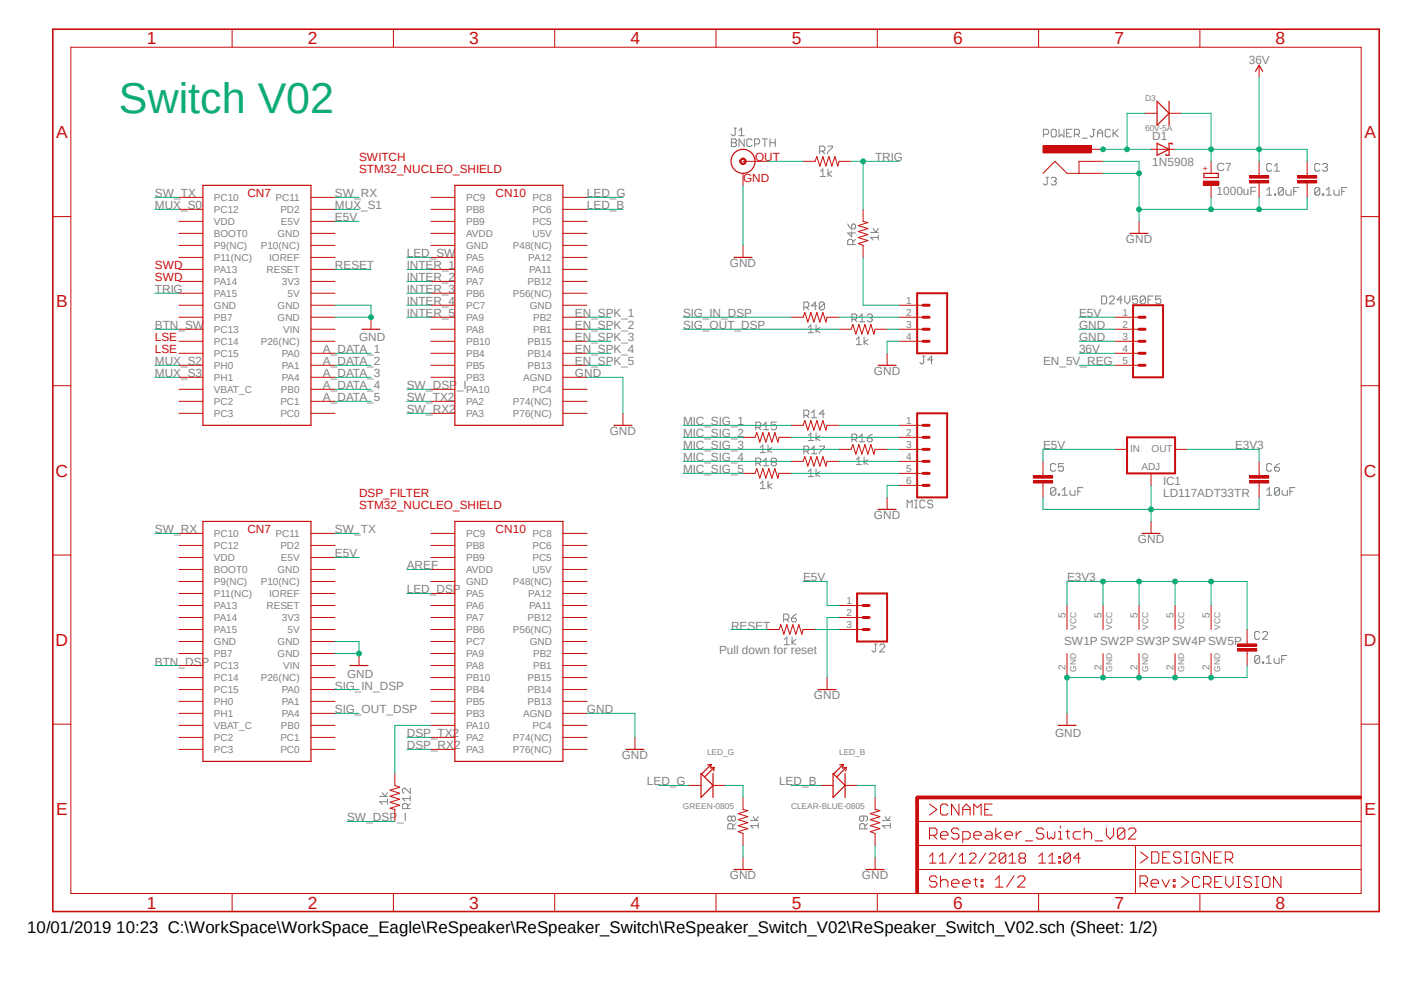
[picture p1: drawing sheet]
<svg xmlns="http://www.w3.org/2000/svg" width="297mm" height="210mm" viewBox="0 0 297 210" stroke-linecap="round" stroke-linejoin="round" font-family="sans-serif">
<path d="M10.8 5.9l281.3 187.3M292.1 5.9l-281.3 187.3" fill="none" stroke="#fff" stroke-width=".21"/>
<g fill="none" stroke="#808080" stroke-width=".21">
<path d="M154.7 29.4h.8l.3 .2v.3l-.3 .3 .3 .2v.3l-.3 .3h-.8zM154.7 30.2h.8M155.3 27.1h.5M155.5 27.1v1.3l-.2 .3h-.3l-.3-.3M156.3 28.7h1.1M156.3 27.6l.6-.5v1.6M157.4 29.4v1.6l-1.1-1.6v1.6M159.1 29.6l-.3-.2h-.6l-.2 .2v1.1l.2 .3h.6l.3-.3M159.6 30.4h.8l.3-.2v-.6l-.3-.2h-.8v1.6M161.2 29.4h1.1M161.8 29.4v1.6M162.9 30.2h1.1"/>
<path d="M162.9 29.4v1.6M164 29.4v1.6M173.4 32h.8l.3-.3v-.5l-.3-.3h-.8v1.6M173.5 36.2l.6-.5v1.6M173.5 37.3h1.1M173.9 32l.6 .5M175 30.9h1.1v.3l-1.1 1.1v.2M175.2 35.7v1.6M176 36.2l-.8 .6 .8 .5M220.7 28.4h.8l.3-.2v-.6l-.3-.3h-.8v1.7M221.3 37.5h.5M221.5 37.5v1.4l-.2 .2h-.3l-.3-.2"/>
<path d="M222.4 27.6l.2-.3h.6l.2 .3v1.1l-.2 .3h-.6l-.2-.3zM222.4 37.8l.2-.3h.6l.2 .3v.2l-.2 .3M222.9 38.3h.3M223.2 38.3l.2 .3v.3l-.2 .2h-.6l-.2-.2M224 27.3v1.7l.5-.6 .6 .6v-1.7M225.6 28.2h.6M226.7 27.3h-1.1v1.7h1.1M227.3 28.4h.8l.2-.2v-.6l-.2-.3h-.8v1.7M227.8 28.4l.5 .6M228.9 29.2h1.1M231.1 27.3h.5M231.4 27.3v1.4l-.3 .3h-.3l-.3-.3"/>
<path d="M232.2 28.2h1.1M232.2 29v-1.1l.5-.6 .6 .6v1.1M234.9 27.6l-.2-.3h-.6l-.3 .3v1.1l.3 .3h.6l.2-.3M235.5 27.3v1.7M235.8 28.2l.8 .8M236.6 27.3l-1.1 1.1M269 34.8l-.2-.2h-.6l-.2 .2v1.1l.2 .3h.6l.2-.3M269.6 36.2h1.1M269.6 35.1l.5-.5v1.6M271.5 39.9l-.3-.2h-.5l-.3 .2v1.1M271.5 39.9v1.1l-.3 .3h-.5l-.3-.3M271.5 39.9l-1.1 1.1"/>
<path d="M274.8 39.7h-1.1v1.6M279.2 34.8l-.3-.2h-.5l-.3 .2v1.1l.3 .3h.5l.3-.3M279.2 39.9l-.3-.2h-.5l-.3 .2v1.1M279.2 39.9v1.1l-.3 .3h-.5l-.3-.3M279.2 39.9l-1.1 1.1M279.7 34.8l.3-.2h.6l.2 .2v.3l-.2 .3M280.3 35.4h.3M280.6 35.4l.2 .2v.3l-.2 .3h-.6l-.3-.3M284.9 39.7h-1.1v1.6M179.3 47.4l.3 .5 .6 .5M180.2 49v1.1l-.9-.8h1.7M180.4 51.7v-.8l-.2-.3h-.6l-.3 .3v.8h1.7"/>
<path d="M180.4 47.4h.3l.3 .2v.6l-.3 .2h-.5v-.8zM181 50.6l-.6 .6M184.1 49.1h1.7M184.7 48.3l.6 .8 .5-.8M185.8 50.2h-1.7l.6 .6M185.8 49.7v1.1M268 41.3h1M268 40.2l.5-.5v1.6M269.6 41h.3v.3h-.3zM272 40.2v.8l.3 .3h.8v-1.1M273.7 40.5h.5M279.7 41h.3v.3h-.3z"/>
<path d="M280.6 41.3h1M280.6 40.2l.5-.5v1.6M282.2 40.2v.8l.3 .3h.8v-1.1M283.8 40.5h.6M170.1 65h.8l.2-.3v-.5l-.2-.3h-.8v1.6M170.6 65l.5 .5M171 69.3l.5-.6v1.7M171 70.4h1.1M172.6 68.7v1.7M172.8 64.7h-1.1l.8-.8v1.6M173.4 69.3l-.8 .5 .8 .6M174.4 64.2v1l-.3 .3h-.5l-.3-.3"/>
<path d="M174.4 64.2l-.3-.3h-.5l-.3 .3v1M174.4 64.2l-1.1 1M180.2 67.5h.8l.3-.3v-.5l-.3-.3h-.8v1.7M180.7 67.5l.6 .6M181.1 71.8l.6-.6v1.7M181.1 72.9h1.1M181.8 67l.6-.6v1.7M181.8 68.1h1.1M182.8 71.2v1.7M183.5 66.7l.2-.3h.6l.2 .3v.3l-.2 .2M183.6 71.8l-.8 .5 .8 .6M184 67.2h.3"/>
<path d="M184.3 67.2l.2 .3v.3l-.2 .3h-.6l-.2-.3M195.2 75.3h.5M195.4 75.3v1.4l-.2 .3h-.3l-.3-.3M197.3 76.1h-1l.8-.8v1.7M233 62.6h.8l.3 .3v1.1l-.3 .3h-.8zM234.7 62.9l.2-.3h.6l.3 .3v.3l-1.1 1.1h1.1M237.4 63.4h-1.1l.8-.8v1.7M238 62.6v1.1l.5 .6 .5-.6v-1.1M240.7 62.6h-1.1v.8l.8-.2 .3 .2v.6l-.3 .3h-.5l-.3-.3M242.3 62.9v1.1l-.3 .3h-.5l-.3-.3M242.3 62.9l-.3-.3h-.5l-.3 .3v1.1M242.3 62.9l-1.1 1.1"/>
<path d="M242.9 63.4h.5M243.9 62.6h-1v1.7M245.6 62.6h-1.1v.8l.8-.2 .3 .2v.6l-.3 .3h-.5l-.3-.3M159.9 90.4h.8l.3-.3v-.6l-.3-.2h-.8v1.6M159.9 98h.8l.3-.3v-.5l-.3-.3h-.8v1.6M160.4 90.4l.6 .5M160.4 98l.6 .5M160.8 94.7l.6-.6v1.6M160.8 95.7h1.1M161.5 97.5l.6-.6v1.6M161.5 89.8l.6-.5v1.6M161.5 90.9h1.1"/>
<path d="M161.5 98.5h1.1M162.5 94.1v1.6M163.3 94.7l-.8 .5 .8 .5M163.4 97.7l-.2-.2v-.3l.2-.3h.6l.3 .3v.3l-.3 .2M163.4 97.7l-.2 .3v.3l.2 .2h.6l.3-.2v-.3l-.3-.3M163.4 97.7h.6M164.3 89.3h-1.1v.8l.5-.3h.3l.3 .3v.5l-.3 .3h-.6l-.2-.3M170.1 87.8h.8l.2-.3v-.5l-.2-.3h-.8v1.6M170.1 95.4h.8l.2-.2v-.6l-.2-.2h-.8v1.6M170.6 87.8l.5 .5M170.6 95.4l.5 .6M171 92.1l.5-.5v1.6"/>
<path d="M171 99.7l.5-.5v1.6M171 93.2h1.1M171.7 87.3l.5-.6v1.6M171.7 94.9l.5-.5v1.6M171.7 88.3h1.1M171.7 96h1.1M172.6 91.6v1.6M172.6 99.2v1.6M173.3 94.4h1.1v.2l-1.1 1.1v.3M173.4 92.1l-.8 .6 .8 .5M173.4 99.7l-.8 .5 .8 .6M174.4 87.5h-1.1l.8-.8v1.6"/>
<path d="M180.2 92.9h.8l.3-.3v-.5l-.3-.3h-.8v1.6M180.7 92.9l.6 .5M181.1 97.2l.6-.6v1.7M181.1 98.3h1.1M181.8 92.4l.6-.6v1.6M181.8 93.4h1.1M182.8 96.6v1.7M183.5 92.6h.8l.2 .3v.3l-.2 .2h-.6l-.2-.2zM183.6 97.2l-.8 .5 .8 .6M184.5 91.8l-1 .8M223.4 98.3l-.3-.3h-.6l-.3 .3v1.1l.3 .3h.6l.3-.3M225 98h-1.1v.8l.6-.2h.2l.3 .2v.6l-.3 .3h-.5l-.3-.3"/>
<path d="M269 98.3l-.2-.3h-.6l-.2 .3v1.1l.2 .3h.6l.2-.3M269.6 98.8h.8l.3 .3v.3l-.3 .3h-.5l-.3-.3zM270.7 98l-.6 .3-.5 .5M160.8 102.3l.6-.6v1.6M160.8 103.3h1.1M162.5 101.7v1.6M163.3 102.3l-.8 .5 .8 .5M171 100.8h1.1M191.9 107.4v-1.6l.5 .5 .6-.5v1.6M193.5 107.4h.6M193.5 105.8h.6M193.8 105.8v1.6"/>
<path d="M195.7 106l-.3-.2h-.5l-.3 .2v1.1l.3 .3h.5l.3-.3M197.3 106l-.2-.2h-.6l-.2 .2v.3l.2 .3h.6l.2 .2v.3l-.2 .3h-.6l-.2-.3M223.4 103.4l-.3-.3h-.6l-.3 .3v1.1M223.4 103.4v1.1l-.3 .2h-.6l-.3-.2M223.4 103.4l-1.2 1.1M223.9 104.5h.3v.2h-.3zM224.7 104.7h1.1M224.7 103.7l.6-.6v1.6M226.4 103.7v.8l.2 .2h.8v-1M228 103.9h.5M229.1 103.1h-1.1v1.6M268 103.7l.5-.6v1.6"/>
<path d="M268 104.7h1M270.7 103.4l-.3-.3h-.5l-.3 .3v1.1M270.7 103.4v1.1l-.3 .2h-.5l-.3-.2M270.7 103.4l-1.1 1.1M271.2 103.7v.8l.3 .2h.8v-1M272.9 103.9h.5M273.9 103.1h-1v1.6M165.8 131h.8l.3-.3v-.5l-.3-.3h-.8v1.6M165.9 135.3l.6-.6v1.7M165.9 136.4h1.1M166.3 131l.6 .5M167.4 130.7h.8l.3 .3v.2l-.3 .3h-.5l-.3-.3z"/>
<path d="M167.6 134.7v1.7M168.4 135.3l-.8 .5 .8 .6M168.5 129.9l-.6 .3-.5 .5M185 136.2h.5M185.3 136.2v1.4l-.3 .3h-.3l-.3-.3M186.1 136.5l.3-.3h.5l.3 .3v.3l-1.1 1.1h1.1M266.5 133.9l-.3-.3h-.5l-.3 .3v1l.3 .3h.5l.3-.3M266.5 138.9l-.3-.3h-.5l-.3 .3v1.1M266.5 138.9v1.1l-.3 .3h-.5l-.3-.3M266.5 138.9l-1.1 1.1M267.1 140h.2v.3h-.2zM267.1 133.9l.2-.3h.6l.2 .3v.2l-1 1.1h1"/>
<path d="M267.9 139.2l.5-.6v1.7M269.5 139.2v.8l.3 .3h.8v-1.1M271.1 139.5h.6M272.2 138.6h-1.1v1.7M267.9 140.3h1M80.3 168.4h1.7M80.9 167.6l.5 .8 .6-.8M82 169.5h-1.7l.6 .6M82 169v1.1M86.2 171v-.8l-.3-.2h-.5l-.3 .2v.8h1.7M86.8 166.7v1.1l-1.1-1.1h-.3l-.3 .3v.5l.3 .3M86.8 170l-.6 .5"/>
<path d="M86.8 168.9h-1.7l.6 .5M86.8 168.3v1.1M154.8 172.8v.6M154.8 172.8l-.3-.2h-.3l-.2 .2v.6l.2 .3h.3l.3-.3M154.8 172.8l.2-.2h.3l.3 .2v.6l-.3 .3h-.3l-.2-.3M155 175.3v-.8l-.2-.3h-.6l-.2 .3v.8h1.6M155.6 174.2l-.6 .6M158.8 173.5h1.6M159.3 172.7l.6 .8 .5-.8M160.4 174.6h-1.6l.5 .6M160.4 174.1v1.1M182.7 172.6v.8l-.3 .3h-.2l-.3-.3v-.6l.3-.2h1l.3 .2v.6l-.3 .3"/>
<path d="M183 175.3v-.8l-.3-.3h-.5l-.3 .3v.8h1.6M183.5 174.2l-.5 .6M186.7 173.5h1.6M187.2 172.7l.6 .8 .5-.8M188.3 174.6h-1.6l.5 .6M188.3 174.1v1.1"/>
</g>
<path d="M42.9 110.3h22.9v50.7h-22.9zM96.2 110.3h22.9v50.7h-22.9z" fill="none" stroke="#c90d0c" stroke-width=".25"/>
<g fill="none" stroke="#c90d0c" stroke-width=".21">
<path d="M37.8 112.8h5.1M37.8 115.4h5.1M37.8 117.9h5.1M65.8 112.8h5.1M65.8 115.4h5.1M65.8 117.9h5.1M91.1 112.8h5.1M91.1 115.4h5.1M91.1 117.9h5.1M119.1 112.8h5.1M119.1 115.4h5.1M119.1 117.9h5.1"/>
<path d="M37.8 120.4h5.1M37.8 123h5.1M37.8 125.5h5.1M37.8 128.1h5.1M37.8 130.6h5.1M37.8 133.1h5.1M37.8 135.7h5.1M37.8 138.2h5.1M65.8 120.4h5.1M65.8 123h5.1M65.8 125.5h5.1M65.8 128.1h5.1"/>
<path d="M65.8 130.6h5.1M65.8 133.1h5.1M65.8 135.7h5.1M65.8 138.2h5.1M91.1 120.4h5.1M91.1 123h5.1M91.1 125.5h5.1M91.1 128.1h5.1M91.1 130.6h5.1M91.1 133.1h5.1M91.1 135.7h5.1M91.1 138.2h5.1"/>
<path d="M119.1 120.4h5.1M119.1 123h5.1M119.1 125.5h5.1M119.1 128.1h5.1M119.1 130.6h5.1M119.1 133.1h5.1M119.1 135.7h5.1M119.1 138.2h5.1M37.8 140.8h5.1M37.8 143.3h5.1M37.8 145.8h5.1M37.8 148.3h5.1"/>
<path d="M37.8 150.9h5.1M37.8 153.4h5.1M37.8 156h5.1M37.8 158.5h5.1M65.8 140.8h5.1M65.8 143.3h5.1M65.8 145.8h5.1M65.8 148.3h5.1M65.8 150.9h5.1M65.8 153.4h5.1M65.8 156h5.1M65.8 158.5h5.1"/>
<path d="M91.1 140.8h5.1M91.1 143.3h5.1M91.1 145.8h5.1M91.1 148.3h5.1M91.1 150.9h5.1M91.1 153.4h5.1M91.1 156h5.1M91.1 158.5h5.1M119.1 140.8h5.1M119.1 143.3h5.1M119.1 145.8h5.1M119.1 148.3h5.1"/>
<path d="M119.1 150.9h5.1M119.1 153.4h5.1M119.1 156h5.1M119.1 158.5h5.1"/>
</g>
<path d="M193.7 168.7h.6v20.3h-.6z" fill-rule="evenodd" fill="#c90d0c"/>
<path d="M193.7 168.7h.6v20.3h-.6z" fill="none" stroke="#c90d0c" stroke-width=".21"/>
<path d="M194 168.4h94v.6h-94z" fill-rule="evenodd" fill="#c90d0c"/>
<g fill="none" stroke="#c90d0c" stroke-width=".21">
<path d="M15 10h273v179h-273zM49.1 6.2v3.8M83.2 6.2v3.8M117.3 6.2v3.8M151.5 6.2v3.8M185.6 6.2v3.8M219.7 6.2v3.8M253.8 6.2v3.8M220.6 36.7l2.6-2.6 2.5 2.6h5.1M230.8 34.1h-2.5v2.6M11.2 45.8h3.8M288 45.8h3.8"/>
<path d="M11.2 81.6h3.8M288 81.6h3.8M11.2 117.4h3.8M288 117.4h3.8M75.9 138.2v2.6M11.2 153.2h3.8M288 153.2h3.8M194 168.4h94v.6h-94zM194 178.8h94M194 173.7h94M196.6 176.7h1.2l.4-.4v-.8l-.4-.4h-1.2v2.4M196.6 170.1l1.6 1.1-1.6 1.2"/>
<path d="M197.4 176.7l.8 .8M199 176.7h1.5v-.4l-.3-.4h-.9l-.3 .4v.8l.3 .4h.9M200.5 170.4l-.3-.3h-.9l-.3 .3v1.6l.3 .4h.9l.3-.4M202.9 170.1v2.3l-1.6-2.3v2.3M202.9 175.5l-.4-.4h-.8l-.4 .4v.4l.4 .4h.8l.4 .4v.4l-.4 .4h-.8l-.4-.4M203.7 172.4v-1.6l.7-.7 .8 .7v1.6M203.7 177.5h1.1l.4-.4v-.8l-.4-.4h-1.1v2.3M203.7 171.2h1.5M206 172.4v-2.3l.8 .7 .8-.7v2.3M206 176.7h1.6v-.4l-.4-.4h-.8l-.4 .4v.8l.4 .4h.8M208.3 171.2h.8M208.7 175.9h.8l.4 .4v1.2h-1.2l-.4-.4 .4-.4h1.2"/>
<path d="M209.9 170.1h-1.6v2.3h1.6M210.7 175.1v2.4M211.8 175.9l-1.1 .8 1.1 .8M212.6 176.7h1.6v-.4l-.4-.4h-.8l-.4 .4v.8l.4 .4h.8M215 175.9v1.6M216.1 175.9h-.4l-.7 .8M216.9 177.8h1.5M220.8 175.5l-.4-.4h-.8l-.4 .4v.4l.4 .4h.8l.4 .4v.4l-.4 .4h-.8l-.4-.4M221.6 175.9v1.2l.4 .4 .4-.4 .4 .4 .3-.4v-1.2M223.9 177.5h.8M223.9 175.9h.4v1.6M224.3 174.7v.4"/>
<path d="M225.5 175.9h.8M225.8 175.5v1.6l.5 .4M228.6 175.9h-1.2l-.4 .4v.8l.4 .4h1.2M229.4 176.3l.3-.4h.8l.4 .4v1.2M229.4 175.1v2.4M231.7 177.8h1.6M234.1 175.1v1.6l.7 .8 .8-.8v-1.6M238 175.5l-.4-.4h-.8l-.4 .4v1.6M238 175.5v1.6l-.4 .4h-.8l-.4-.4M238 175.5l-1.6 1.6M238.7 175.5l.4-.4h.8l.4 .4v.4l-1.6 1.6h1.6M240.2 178.8v10.3"/>
<path d="M49.1 189v3.8M83.2 189v3.8M117.3 189v3.8M151.5 189v3.8M185.6 189v3.8M194 183.9h94M196.6 182.5h1.4M196.6 181.1l.7-.7v2.1M198.2 185.7l-.4-.4h-.8l-.4 .4v.4l.4 .3h.8l.4 .4v.4l-.4 .4h-.8l-.4-.4M198.7 182.5h1.5M198.7 181.1l.7-.7v2.1M199 185.3v2.3"/>
<path d="M199 186.4l.3-.3h.9l.3 .3v1.2M201.3 186.8h1.6v-.4l-.4-.3h-.8l-.4 .3v.8l.4 .4h.8M202.2 180.4l-1.4 2.1M202.9 182.5h1.4M202.9 181.1l.7-.7v2.1M203.7 186.8h1.5v-.4l-.4-.3h-.8l-.3 .3v.8l.3 .4h.8M205.1 180.8l.3-.4h.7l.4 .4v.3l-1.4 1.4h1.4M206 186.1h.8M206.4 185.7v1.5l.4 .4M207.6 186.1h.3v.3h-.3zM207.6 187.2h.3v.4h-.3zM208.5 180.4l-1.4 2.1"/>
<path d="M209.3 180.8l.3-.4h.7l.4 .4v.3l-1.4 1.4h1.4M210.6 187.6h1.6M210.6 186.1l.8-.8v2.3M212.8 180.8v1.4l-.4 .3h-.7l-.3-.3M212.8 180.8l-.4-.4h-.7l-.3 .4v1.4M212.8 180.8l-1.4 1.4M213.4 182.5h1.5M213.4 181.1l.8-.7v2.1M214.5 185.3l-1.6 2.3M215.3 185.7l.4-.4h.8l.3 .4v.4l-1.5 1.5h1.5M215.9 181.5l-.3 .3v.4l.3 .3h.7l.4-.3v-.4l-.4-.3M215.9 181.5l-.3-.4v-.3l.3-.4h.7l.4 .4v.3l-.4 .4"/>
<path d="M215.9 181.5h.7M219.7 189v3.8M219.8 182.5h1.4M219.8 181.1l.7-.7v2.1M221.9 182.5h1.4M221.9 181.1l.7-.7v2.1M224 182.2h.3v.3h-.3zM224 181.1h.3v.4h-.3zM226.4 180.8v1.4l-.3 .3h-.7l-.4-.3M226.4 180.8l-.3-.4h-.7l-.4 .4v1.4M226.4 180.8l-1.4 1.4M228.6 181.5h-1.5l1.1-1.1v2.1"/>
<path d="M241.2 186.8h1.2l.3-.4v-.7l-.3-.4h-1.2v2.3M241.3 180.2l1.5 1.2-1.5 1.1M241.9 186.8l.8 .8M243.5 186.8h1.6v-.4l-.4-.3h-.8l-.4 .3v.8l.4 .4h.8M243.6 180.2h1.2l.4 .4v1.5l-.4 .4h-1.2zM245.8 186.1l.8 1.5 .8-1.5M246 181.4h.7M247.5 180.2h-1.5v2.3h1.5M248.2 186.1h.4v.3h-.4zM248.2 187.2h.4v.4h-.4zM249.9 180.6l-.4-.4h-.8l-.4 .4v.4l.4 .4h.8l.4 .3v.4l-.4 .4h-.8l-.4-.4M249.9 185.4l1.6 1.1-1.6 1.2"/>
<path d="M250.6 182.5h.8M250.6 180.2h.8M251 180.2v2.3M253.7 180.6l-.3-.4h-.8l-.4 .4v1.5l.4 .4h.8l.3-.4v-.7h-.7M253.8 185.8l-.4-.4h-.8l-.3 .4v1.5l.3 .4h.8l.4-.4M253.8 189v3.8M254.6 186.9h1.2l.4-.4v-.7l-.4-.4h-1.2v2.3M255.4 186.9l.8 .8M256.1 180.2v2.3l-1.6-2.3v2.3M256.9 181.4h.7M257 186.5h.7M258.4 180.2h-1.5v2.3h1.5"/>
<path d="M258.5 185.4h-1.5v2.3h1.5M259.2 181.7h1.1l.5-.3v-.8l-.5-.4h-1.1v2.3M259.3 185.4v1.5l.8 .8 .8-.8v-1.5M260 181.7l.8 .8M261.6 185.4h.8M261.6 187.7h.8M262 185.4v2.3M264.8 185.8l-.5-.4h-.7l-.4 .4v.3l.4 .4h.7l.5 .4v.4l-.5 .4h-.7l-.4-.4M265.5 185.4h.8M265.5 187.7h.8M265.9 185.4v2.3M267.5 185.4h.8l.3 .4v1.5l-.3 .4h-.8l-.4-.4v-1.5z"/>
<path d="M271 185.4v2.3l-1.6-2.3v2.3"/>
</g>
<path d="M195.3 168.7h-1.3v1.2" fill="none" stroke="#c90d0c" stroke-width=".64"/>
<path d="M11.2 6.2h280.6v186.6h-280.6z" fill="none" stroke="#c90d0c" stroke-width=".34"/>
<path d="M74 140.8h3.9" fill="none" stroke="#c90d0c" stroke-width=".25"/>
<path d="M220.6 30.8h10.2v1.5h-10.2z" fill-rule="evenodd" fill="#c90d0c"/>
<path d="M220.6 30.8h10.2v1.5h-10.2zM230.8 34.1h2.5M230.8 36.7h2.5M230.8 31.6h2.5M243.5 31.6h5.1M276.5 36.7v.5M276.5 38.7v.5M241 46.8v2.6" fill="none" stroke="#c90d0c" stroke-width=".21"/>
<path d="M244.8 30.3l2.5 1.3-2.5 1.3zM247.9 30.6v-.3h-.6v2.6h-.6v-.3M239.1 49.4h3.8" fill="none" stroke="#c90d0c" stroke-width=".25"/>
<path d="M274.5 38.2h4.1v.5h-4.1z" fill-rule="evenodd" fill="#c90d0c"/>
<path d="M274.5 38.2h4.1v.5h-4.1z" fill="none" stroke="#c90d0c" stroke-width=".21"/>
<path d="M274.5 37.2h4.1v.5h-4.1z" fill-rule="evenodd" fill="#c90d0c"/>
<path d="M266.4 36.7v.5M266.4 38.7v.5M274.5 37.2h4.1v.5h-4.1zM276.5 34.1v2.6M276.5 39.2v2.5" fill="none" stroke="#c90d0c" stroke-width=".21"/>
<path d="M264.3 38.2h4.1v.5h-4.1z" fill-rule="evenodd" fill="#c90d0c"/>
<path d="M264.3 38.2h4.1v.5h-4.1z" fill="none" stroke="#c90d0c" stroke-width=".21"/>
<path d="M264.3 37.2h4.1v.5h-4.1z" fill-rule="evenodd" fill="#c90d0c"/>
<g fill="none" stroke="#c90d0c" stroke-width=".21">
<path d="M264.3 37.2h4.1v.5h-4.1zM266.4 34.1v2.6M266.4 39.2v2.5M225.7 128.1v5M225.7 138.2v5.1M233.3 128.1v5M233.3 138.2v5.1M241 128.1v5M241 138.2v5.1M248.6 128.1v5M248.6 138.2v5.1M256.2 128.1v5"/>
<path d="M256.2 138.2v5.1M263.8 135.7v.5M263.8 137.7v.5M225.7 150.9v2.5"/>
</g>
<path d="M223.8 153.4h3.8" fill="none" stroke="#c90d0c" stroke-width=".25"/>
<path d="M261.8 137.2h4.1v.5h-4.1z" fill-rule="evenodd" fill="#c90d0c"/>
<path d="M261.8 137.2h4.1v.5h-4.1z" fill="none" stroke="#c90d0c" stroke-width=".21"/>
<path d="M261.8 136.2h4.1v.5h-4.1z" fill-rule="evenodd" fill="#c90d0c"/>
<g fill="none" stroke="#c90d0c" stroke-width=".21">
<path d="M266.4 13.8v2.5M37.8 41.7h5.1M37.8 44.3h5.1M37.8 46.8h5.1M37.8 49.4h5.1M37.8 51.9h5.1M37.8 54.4h5.1M37.8 57h5.1M37.8 59.5h5.1M65.8 41.7h5.1M65.8 44.3h5.1M65.8 46.8h5.1"/>
<path d="M65.8 49.4h5.1M65.8 51.9h5.1M65.8 54.4h5.1M65.8 57h5.1M65.8 59.5h5.1M91.1 41.7h5.1M91.1 44.3h5.1M91.1 46.8h5.1M91.1 49.4h5.1M91.1 51.9h5.1M91.1 54.4h5.1M91.1 57h5.1"/>
<path d="M91.1 59.5h5.1M119.1 41.7h5.1M119.1 44.3h5.1M119.1 46.8h5.1M119.1 49.4h5.1M119.1 51.9h5.1M119.1 54.4h5.1M119.1 57h5.1M119.1 59.5h5.1M37.8 62h5.1M37.8 64.6h5.1M37.8 67.1h5.1"/>
<path d="M37.8 69.6h5.1M37.8 72.2h5.1M37.8 74.7h5.1M37.8 77.3h5.1M37.8 79.8h5.1M65.8 62h5.1M65.8 64.6h5.1M65.8 67.1h5.1M65.8 69.6h5.1M65.8 72.2h5.1M65.8 74.7h5.1M65.8 77.3h5.1"/>
<path d="M65.8 79.8h5.1M78.5 67.1v2.5M91.1 62h5.1M91.1 64.6h5.1M91.1 67.1h5.1M91.1 69.6h5.1M91.1 72.2h5.1M91.1 74.7h5.1M91.1 77.3h5.1M91.1 79.8h5.1M119.1 62h5.1M119.1 64.6h5.1"/>
<path d="M119.1 67.1h5.1M119.1 69.6h5.1M119.1 72.2h5.1M119.1 74.7h5.1M119.1 77.3h5.1M119.1 79.8h5.1M235.9 67.1h5.1M235.9 69.6h5.1M235.9 72.2h5.1M235.9 74.7h5.1M235.9 77.3h5.1M37.8 82.3h5.1"/>
<path d="M37.8 84.9h5.1M37.8 87.4h5.1M65.8 82.3h5.1M65.8 84.9h5.1M65.8 87.4h5.1M91.1 82.3h5.1M91.1 84.9h5.1M91.1 87.4h5.1M119.1 82.3h5.1M119.1 84.9h5.1M119.1 87.4h5.1M235.9 95h2.5"/>
<path d="M248.6 95h2.5M220.6 100.1v.5M220.6 102.2v.5M243.5 100.1v2.6M243.5 110.3v2.5M261.8 136.2h4.1v.5h-4.1zM263.8 133.1v2.6M263.8 138.2v2.6M83.5 163.6v2.5l1 .4-2 .6 2 .7-2 .6 2 .6-2 .7 2 .6-2 .6 1 .3v2.5"/>
</g>
<path d="M265.6 15.1l.8-1.3 .7 1.3M42.9 39.2h22.9v50.8h-22.9zM96.2 39.2h22.9v50.8h-22.9zM76.6 69.6h3.7M241.6 112.8h3.8" fill="none" stroke="#c90d0c" stroke-width=".25"/>
<path d="M239.7 64.6h6.3v15.2h-6.3zM238.4 92.5h10.2v7.6h-10.2z" fill="none" stroke="#c90d0c" stroke-width=".42"/>
<path d="M241 72.2h1.2M241 69.6h1.2M241 67.1h1.2M241 77.3h1.2M241 74.7h1.2" fill="none" stroke="#c90d0c" stroke-width=".64"/>
<path d="M218.6 101.6h4.1v.6h-4.1z" fill-rule="evenodd" fill="#c90d0c"/>
<path d="M218.6 101.6h4.1v.6h-4.1z" fill="none" stroke="#c90d0c" stroke-width=".21"/>
<path d="M218.6 100.6h4.1v.5h-4.1z" fill-rule="evenodd" fill="#c90d0c"/>
<path d="M220.6 97.6v2.5M218.6 100.6h4.1v.5h-4.1zM220.6 102.7v2.5M266.4 100.1v.5M266.4 102.2v.5" fill="none" stroke="#c90d0c" stroke-width=".21"/>
<path d="M264.3 101.6h4.1v.6h-4.1z" fill-rule="evenodd" fill="#c90d0c"/>
<path d="M264.3 101.6h4.1v.6h-4.1z" fill="none" stroke="#c90d0c" stroke-width=".21"/>
<path d="M264.3 100.6h4.1v.5h-4.1z" fill-rule="evenodd" fill="#c90d0c"/>
<path d="M266.4 97.6v2.5M264.3 100.6h4.1v.5h-4.1zM266.4 102.7v2.5" fill="none" stroke="#c90d0c" stroke-width=".21"/>
<path d="M254.7 36.7h3v.8h-3z" fill="none" stroke="#c90d0c" stroke-width=".25"/>
<path d="M254.6 38.3h3.3v.9h-3.3z" fill-rule="evenodd" fill="#c90d0c"/>
<path d="M242.2 24h2.6M247.3 24h2.6M254.6 38.3h3.3v.9h-3.3zM256.2 34.1v2.6M256.2 39.2v2.5" fill="none" stroke="#c90d0c" stroke-width=".21"/>
<g fill="none" stroke="#c90d0c" stroke-width=".25">
<path d="M244.8 21.4l2.5 2.6-2.5 2.5zM247.3 21.4v5.1"/>
<circle cx="157.2" cy="34.1" r="2.54"/>
</g>
<path d="M156.6 33.8a.7 .7 0 0 1 1.1 0 .7 .7 0 0 1-.4 1.1 .7 .7 0 0 1-.8-.8h.2a.45 .45 0 0 1 .5-.4 .45 .45 0 0 1 .4 .5 .45 .45 0 0 1-.6 .3l-.3-.4h-.2z" fill-rule="evenodd" fill="#c90d0c"/>
<g fill="none" stroke="#c90d0c" stroke-width=".21">
<path d="M156.6 33.8a.7 .7 0 0 1 1.1 0 .7 .7 0 0 1-.4 1.1 .7 .7 0 0 1-.8-.8h.2a.45 .45 0 0 1 .5-.4 .45 .45 0 0 1 .4 .5 .45 .45 0 0 1-.6 .3l-.3-.4h-.2zM157.2 34.1h5.1M157.2 36.7v2.5M169.9 34.1h2.5l.4-1 .6 2 .7-2 .6 2 .6-2 .7 2 .6-2 .6 2 .3-1h2.5M157.2 51.9v2.5M182.6 44.3v2.5l1 .3-2 .6 2 .6-2 .7 2 .6-2 .6 2 .7-2 .6 1 .4v2.5M167.3 67.1h2.6l.4-1 .6 2 .6-2 .7 2 .6-2 .6 2 .7-2 .6 2 .3-1h2.5M177.5 69.6h2.5l.4-1 .7 2.1 .6-2.1 .6 2.1 .7-2.1 .6 2.1 .6-2.1 .7 2.1 .2-1.1h2.6M187.7 74.7v2.6M190.2 64.6h5.1M190.2 67.1h5.1M190.2 69.6h5.1"/>
<path d="M190.2 72.2h5.1M131.8 87.4v2.6M157.2 92.5h2.5l.4-1 .6 2 .7-2 .6 2 .6-2 .7 2 .6-2 .6 2 .3-1h2.5M167.3 90h2.6l.4-1.1 .6 2.1 .6-2.1 .7 2.1 .6-2.1 .6 2.1 .7-2.1 .6 2.1 .3-1h2.5M167.3 97.6h2.6l.4-1 .6 2 .6-2 .7 2 .6-2 .6 2 .7-2 .6 2 .3-1h2.5M177.5 95h2.5l.4-1 .7 2.1 .6-2.1 .6 2.1 .7-2.1 .6 2.1 .6-2.1 .7 2.1 .2-1.1h2.6M190.2 90h5.1M190.2 92.5h5.1M190.2 95h5.1M190.2 97.6h5.1M157.2 100.1h2.5l.4-1 .6 2 .7-2 .6 2 .6-2 .7 2 .6-2 .6 2 .3-1h2.5M187.7 105.2v2.5"/>
<path d="M190.2 100.1h5.1M190.2 102.7h5.1M162.3 133.1h2.5l.4-1 .6 2.1 .7-2.1 .6 2.1 .6-2.1 .7 2.1 .6-2.1 .6 2.1 .3-1.1h2.5M177.5 128.1h5.1M177.5 130.6h5.1M177.5 133.1h5.1M134.3 156v2.5M175 143.3v2.5M145.8 166.1h2.5M150.8 166.1h2.6M157.2 168.7v2.5l1 .2-2 .7 2 .6-2 .7 2 .6-2 .6 2 .7-2 .6 1 .4v2.5M173.7 166.1h2.5"/>
<path d="M178.8 166.1h2.5M185.1 168.7v2.5l1 .2-2 .7 2 .6-2 .7 2 .6-2 .6 2 .7-2 .6 1 .4v2.5M157.2 181.4v2.5M185.1 181.4v2.5"/>
</g>
<path d="M194 62h6.4v12.7h-6.4zM194 87.4h6.4v17.8h-6.4zM181.3 125.5h6.4v10.2h-6.4z" fill="none" stroke="#c90d0c" stroke-width=".42"/>
<g fill="none" stroke="#c90d0c" stroke-width=".64">
<path d="M195.3 69.6h1.3M195.3 67.1h1.3M195.3 64.6h1.3M195.3 72.2h1.3M195.3 95h1.3M195.3 92.5h1.3M195.3 90h1.3M195.3 97.6h1.3M195.3 100.1h1.3M195.3 102.7h1.3M182.6 133.1h1.3M182.6 130.6h1.3"/>
<path d="M182.6 128.1h1.3"/>
</g>
<g fill="none" stroke="#c90d0c" stroke-width=".25">
<path d="M155.3 54.4h3.8M185.8 77.3h3.8M129.9 90h3.8M185.8 107.7h3.8M132.4 158.5h3.8M173.1 145.8h3.8M148.3 163.6l2.5 2.5-2.5 2.6zM150.5 161.7l-2.1 2M150.5 161.7l-.8 .1M150.5 161.7l-.2 .7 .8-.1M150.8 163.6v5.1M151.1 162.3l-2 2"/>
<path d="M151.1 162.3l-.1 .8M176.2 163.6l2.6 2.5-2.6 2.6zM178.4 161.7l-2 2M178.4 161.7l-.8 .1M178.4 161.7l-.1 .7 .7-.1M178.8 163.6v5.1M179 162.3l-2 2M179 162.3l-.1 .8M155.3 183.9h3.8M183.2 183.9h3.8"/>
</g>
<path d="M70.9 135.7h5v2.5h-5" fill="none" stroke="#0dab76" stroke-width=".21"/>
<circle cx="75.9" cy="138.2" r=".51" fill="#0dab76"/>
<g fill="none" stroke="#0dab76" stroke-width=".21">
<path d="M233.3 36.7h7.7M233.3 34.1h7.7v12.7"/>
<circle cx="75.9" cy="138.2" r=".51"/>
</g>
<circle cx="241" cy="36.7" r=".51" fill="#0dab76"/>
<g fill="none" stroke="#0dab76" stroke-width=".21">
<path d="M256.2 41.7v2.6h-15.2"/>
<circle cx="241" cy="36.7" r=".51"/>
</g>
<circle cx="241" cy="44.3" r=".51" fill="#0dab76"/>
<g fill="none" stroke="#0dab76" stroke-width=".21">
<path d="M266.4 41.7v2.6h-10.2"/>
<circle cx="241" cy="44.3" r=".51"/>
</g>
<circle cx="256.2" cy="44.3" r=".51" fill="#0dab76"/>
<g fill="none" stroke="#0dab76" stroke-width=".21">
<path d="M276.5 41.7v2.6h-10.1"/>
<circle cx="256.2" cy="44.3" r=".51"/>
</g>
<circle cx="266.4" cy="44.3" r=".51" fill="#0dab76"/>
<g fill="none" stroke="#0dab76" stroke-width=".21">
<path d="M233.3 143.3h-7.6v7.6"/>
<circle cx="266.4" cy="44.3" r=".51"/>
</g>
<circle cx="225.7" cy="143.3" r=".51" fill="#0dab76"/>
<g fill="none" stroke="#0dab76" stroke-width=".21">
<path d="M233.3 143.3h7.7"/>
<circle cx="225.7" cy="143.3" r=".51"/>
</g>
<circle cx="233.3" cy="143.3" r=".51" fill="#0dab76"/>
<g fill="none" stroke="#0dab76" stroke-width=".21">
<path d="M241 143.3h7.6"/>
<circle cx="233.3" cy="143.3" r=".51"/>
</g>
<circle cx="241" cy="143.3" r=".51" fill="#0dab76"/>
<g fill="none" stroke="#0dab76" stroke-width=".21">
<path d="M248.6 143.3h7.6"/>
<circle cx="241" cy="143.3" r=".51"/>
</g>
<circle cx="248.6" cy="143.3" r=".51" fill="#0dab76"/>
<g fill="none" stroke="#0dab76" stroke-width=".21">
<path d="M263.8 140.8v2.5h-7.6"/>
<circle cx="248.6" cy="143.3" r=".51"/>
</g>
<circle cx="256.2" cy="143.3" r=".51" fill="#0dab76"/>
<g fill="none" stroke="#0dab76" stroke-width=".21">
<path d="M70.9 64.6h7.6v2.5h-7.6"/>
<circle cx="256.2" cy="143.3" r=".51"/>
</g>
<circle cx="78.5" cy="67.1" r=".51" fill="#0dab76"/>
<g fill="none" stroke="#0dab76" stroke-width=".21">
<path d="M220.6 105.2v2.5h45.8v-2.5M243.5 107.7v2.6"/>
<circle cx="78.5" cy="67.1" r=".51"/>
</g>
<circle cx="243.5" cy="107.7" r=".51" fill="#0dab76"/>
<g fill="none" stroke="#0dab76" stroke-width=".21">
<path d="M157.2 39.2v12.7M233.3 31.6h10.2M32.8 41.7h5M32.8 44.3h5M70.9 46.8h5M70.9 41.7h5M70.9 44.3h5M86.1 54.4h5M32.8 69.6h5M32.8 79.8h5M32.8 77.3h5M70.9 79.8h7.6"/>
<path d="M70.9 74.7h7.6M70.9 77.3h7.6M124.2 69.6h5M124.2 72.2h5M124.2 79.8h7.6v7.6M124.2 67.1h5M124.2 74.7h5M124.2 77.3h5M144.5 69.6h33M144.5 67.1h22.8M190.2 72.2h-2.5v2.5M228.3 69.6h7.6"/>
<path d="M228.3 72.2h7.6M228.3 67.1h7.6M70.9 82.3h7.6M70.9 84.9h7.6M86.1 82.3h5M86.1 84.9h5M86.1 87.4h5M235.9 95h-15.3v2.6M32.8 112.8h5M70.9 117.9h5M70.9 112.8h5M190.2 102.7h-2.5v2.5"/>
<path d="M243.5 102.7v5M86.1 125.5h5M86.1 120.4h5M169.9 123h5.1v5.1h2.5M177.5 130.6h-2.5v12.7M32.8 140.8h5M70.9 150.9h5M70.9 145.8h5M86.1 156h5M86.1 158.5h5M91.1 153.4h-7.6v10.2M124.2 150.9h10.1v5.1"/>
<path d="M73.4 173.7h10.1M157.2 178.8v2.6M185.1 178.8v2.6"/>
<circle cx="243.5" cy="107.7" r=".51"/>
</g>
<circle cx="233.3" cy="31.6" r=".51" fill="#0dab76"/>
<g fill="none" stroke="#0dab76" stroke-width=".21">
<path d="M242.2 24h-3.8v7.6"/>
<circle cx="233.3" cy="31.6" r=".51"/>
</g>
<circle cx="238.4" cy="31.6" r=".51" fill="#0dab76"/>
<g fill="none" stroke="#0dab76" stroke-width=".21">
<path d="M266.4 16.3v17.8M266.4 31.6h-10.2v2.5"/>
<circle cx="238.4" cy="31.6" r=".51"/>
</g>
<circle cx="266.4" cy="31.6" r=".51" fill="#0dab76"/>
<g fill="none" stroke="#0dab76" stroke-width=".21">
<path d="M248.6 31.6h7.6M266.4 31.6h10.1v2.5"/>
<circle cx="266.4" cy="31.6" r=".51"/>
</g>
<circle cx="256.2" cy="31.6" r=".51" fill="#0dab76"/>
<g fill="none" stroke="#0dab76" stroke-width=".21">
<path d="M249.9 24h6.3v7.6M228.3 74.7h7.6M228.3 77.3h7.6M251.1 95h15.3v2.6M225.7 128.1v-5.1h38.1v10.1M233.3 123v5.1"/>
<circle cx="256.2" cy="31.6" r=".51"/>
</g>
<circle cx="233.3" cy="123" r=".51" fill="#0dab76"/>
<g fill="none" stroke="#0dab76" stroke-width=".21">
<path d="M241 123v5.1"/>
<circle cx="233.3" cy="123" r=".51"/>
</g>
<circle cx="241" cy="123" r=".51" fill="#0dab76"/>
<g fill="none" stroke="#0dab76" stroke-width=".21">
<path d="M248.6 123v5.1"/>
<circle cx="241" cy="123" r=".51"/>
</g>
<circle cx="248.6" cy="123" r=".51" fill="#0dab76"/>
<g fill="none" stroke="#0dab76" stroke-width=".21">
<path d="M256.2 123v5.1"/>
<circle cx="248.6" cy="123" r=".51"/>
</g>
<circle cx="256.2" cy="123" r=".51" fill="#0dab76"/>
<g fill="none" stroke="#0dab76" stroke-width=".21">
<path d="M180 34.1h10.2M182.6 34.1v10.2M70.9 57h7.6M86.1 57h5M86.1 59.5h5M32.8 62h5M86.1 62h5M86.1 64.6h5M86.1 67.1h5M154.6 133.1h7.7"/>
<circle cx="256.2" cy="123" r=".51"/>
</g>
<circle cx="182.6" cy="34.1" r=".51" fill="#0dab76"/>
<g fill="none" stroke="#0dab76" stroke-width=".21">
<path d="M162.3 34.1h7.6M124.2 41.7h7.6M124.2 44.3h7.6M182.6 54.4v10.2h7.6M177.5 67.1h12.7M187.7 69.6h2.5M144.5 90h22.8M144.5 92.5h12.7M144.5 95h33M144.5 97.6h22.8M167.3 92.5h22.9M177.5 90h12.7"/>
<path d="M177.5 97.6h12.7M187.7 95h2.5M144.5 100.1h12.7M167.3 100.1h22.9M172.4 133.1h5.1M139.4 166.1h6.4M153.4 166.1h3.8v2.6M167.3 166.1h6.4M181.3 166.1h3.8v2.6"/>
<circle cx="182.6" cy="34.1" r=".51"/>
</g>
<text font-size="9.1" fill="#0dab76" x="25.1" y="24">Switch V02</text>
<g font-size="3.7" fill="#c90d0c">
<text x="31" y="9.4">1</text>
<text x="65.1" y="9.4">2</text>
<text x="99.3" y="9.4">3</text>
<text x="133.4" y="9.4">4</text>
<text x="167.5" y="9.4">5</text>
<text x="201.6" y="9.4">6</text>
<text x="235.8" y="9.4">7</text>
<text x="269.9" y="9.4">8</text>
<text x="11.9" y="29.2">A</text>
<text x="288.6" y="29.2">A</text>
<text x="11.9" y="65">B</text>
<text x="288.6" y="65">B</text>
<text x="11.8" y="100.8">C</text>
<text x="288.5" y="100.8">C</text>
<text x="11.8" y="136.6">D</text>
<text x="288.5" y="136.6">D</text>
<text x="11.9" y="172.4">E</text>
<text x="288.6" y="172.4">E</text>
<text x="31" y="192.2">1</text>
<text x="65.1" y="192.2">2</text>
<text x="99.3" y="192.2">3</text>
<text x="133.4" y="192.2">4</text>
<text x="167.5" y="192.2">5</text>
<text x="201.6" y="192.2">6</text>
<text x="235.8" y="192.2">7</text>
<text x="269.9" y="192.2">8</text>
</g>
<text font-size="3.6" x="5.8" y="197.3">10/01/2019 10:23 C:\WorkSpace\WorkSpace_Eagle\ReSpeaker\ReSpeaker_Switch\ReSpeaker_Switch_V02\ReSpeaker_Switch_V02.sch (Sheet: 1/2)</text>
<g font-size="2.5" fill="#808080">
<text x="264.2" y="13.5">36V</text>
<text x="243.8" y="29.7">D1</text>
<text x="185.1" y="34.1">TRIG</text>
<text x="243.8" y="35">1N5908</text>
<text x="32.8" y="41.7">SW_TX</text>
<text x="70.9" y="41.7">SW_RX</text>
<text x="124.2" y="41.7">LED_G</text>
<text x="257.3" y="41.2">1000uF</text>
<text x="257.3" y="36.2">C7</text>
<text x="32.8" y="44.3">MUX_S0</text>
<text x="70.9" y="44.3">MUX_S1</text>
<text x="70.9" y="46.8">E5V</text>
<text x="124.2" y="44.3">LED_B</text>
<text x="238.2" y="51.4">GND</text>
<text x="70.9" y="57">RESET</text>
<text x="86.1" y="54.4">LED_SW</text>
<text x="86.1" y="57">INTER_1</text>
<text x="86.1" y="59.5">INTER_2</text>
<text x="154.4" y="56.5">GND</text>
<text x="32.8" y="62.1">TRIG</text>
<text x="86.1" y="62.1">INTER_3</text>
<text x="86.1" y="64.6">INTER_4</text>
<text x="32.8" y="69.6">BTN_SW</text>
<text x="86.1" y="67.1">INTER_5</text>
<text x="121.6" y="67.1">EN_SPK_1</text>
<text x="121.6" y="69.6">EN_SPK_2</text>
<text x="144.5" y="67.1">SIG_IN_DSP</text>
<text x="144.5" y="69.6">SIG_OUT_DSP</text>
<text x="228.3" y="69.6">GND</text>
<text x="228.3" y="67.1">E5V</text>
<text x="32.8" y="77.3">MUX_S2</text>
<text x="68.3" y="74.7">A_DATA_1</text>
<text x="68.3" y="77.3">A_DATA_2</text>
<text x="75.9" y="72.2">GND</text>
<text x="121.6" y="72.2">EN_SPK_3</text>
<text x="121.6" y="74.7">EN_SPK_4</text>
<text x="121.6" y="77.3">EN_SPK_5</text>
<text x="220.6" y="77.3">EN_5V_REG</text>
<text x="228.3" y="72.2">GND</text>
<text x="228.3" y="74.7">36V</text>
<text x="32.8" y="79.8">MUX_S3</text>
<text x="68.3" y="79.8">A_DATA_3</text>
<text x="68.3" y="82.3">A_DATA_4</text>
<text x="86.1" y="82.3">SW_DSP_I</text>
<text x="121.6" y="79.8">GND</text>
<text x="184.9" y="79.3">GND</text>
<text x="68.3" y="84.9">A_DATA_5</text>
<text x="86.1" y="84.9">SW_TX2</text>
<text x="86.1" y="87.4">SW_RX2</text>
<text x="144.5" y="90">MIC_SIG_1</text>
<text x="129" y="92">GND</text>
<text x="144.5" y="92.5">MIC_SIG_2</text>
<text x="144.5" y="95">MIC_SIG_3</text>
<text x="220.6" y="95">E5V</text>
<text x="261.3" y="95">E3V3</text>
<text x="144.5" y="97.6">MIC_SIG_4</text>
<text x="144.5" y="100.1">MIC_SIG_5</text>
<text x="246" y="105.2">LD117ADT33TR</text>
<text x="246" y="102.7">IC1</text>
<text x="32.8" y="112.8">SW_RX</text>
<text x="70.9" y="112.8">SW_TX</text>
<text x="184.9" y="109.8">GND</text>
<text x="70.9" y="117.9">E5V</text>
<text x="240.7" y="114.9">GND</text>
<text x="86.1" y="125.5">LED_DSP</text>
<text x="86.1" y="120.4">AREF</text>
<text x="169.9" y="123">E5V</text>
<text x="225.7" y="123">E3V3</text>
<text x="154.6" y="133.1">RESET</text>
<text x="225.1" y="136.3">SW1P SW2P SW3P SW4P SW5P</text>
<text x="32.8" y="140.8">BTN_DSP</text>
<text x="73.4" y="143.3">GND</text>
<text x="152.1" y="138.2">Pull down for reset</text>
<text x="70.9" y="145.8">SIG_IN_DSP</text>
<text x="172.2" y="147.9">GND</text>
<text x="70.9" y="150.9">SIG_OUT_DSP</text>
<text x="86.1" y="156">DSP_TX2</text>
<text x="124.2" y="150.9">GND</text>
<text x="223.2" y="156">GND</text>
<text x="86.1" y="158.5">DSP_RX2</text>
<text x="131.5" y="160.5">GND</text>
<text x="136.9" y="166.1">LED_G</text>
<text x="164.8" y="166.1">LED_B</text>
<text x="73.4" y="173.7">SW_DSP_I</text>
<text x="154.4" y="185.9">GND</text>
<text x="182.3" y="185.9">GND</text>
</g>
<g font-size="2.5" fill="#c90d0c">
<text x="75.9" y="34.1">SWITCH</text>
<text x="159.7" y="34.1">OUT</text>
<text x="52.3" y="41.7">CN7</text>
<text x="75.9" y="36.7">STM32_NUCLEO_SHIELD</text>
<text x="104.9" y="41.7">CN10</text>
<text x="157.2" y="38.4">GND</text>
<text x="32.8" y="59.5">SWD</text>
<text x="32.8" y="57">SWD</text>
<text x="32.8" y="72.2">LSE</text>
<text x="32.8" y="74.7">LSE</text>
<text x="75.9" y="105.2">DSP_FILTER</text>
<text x="75.9" y="107.7">STM32_NUCLEO_SHIELD</text>
<text x="52.3" y="112.8">CN7</text>
<text x="104.9" y="112.8">CN10</text>
</g>
<g font-size="2.1" fill="#808080">
<text x="45.3" y="42.5">PC10</text>
<text x="45.3" y="45">PC12</text>
<text x="45.3" y="47.6">VDD</text>
<text x="58.3" y="42.5">PC11</text>
<text x="59.3" y="45">PD2</text>
<text x="59.4" y="47.6">E5V</text>
<text x="98.6" y="42.5">PC9</text>
<text x="98.6" y="45">PB8</text>
<text x="98.6" y="47.6">PB9</text>
<text x="112.6" y="45">PC6</text>
<text x="112.6" y="47.6">PC5</text>
<text x="112.7" y="42.5">PC8</text>
<text x="45.3" y="50.1">BOOT0</text>
<text x="45.3" y="52.7">P9(NC)</text>
<text x="55.2" y="52.7">P10(NC)</text>
<text x="58.7" y="50.1">GND</text>
<text x="98.6" y="50.1">AVDD</text>
<text x="98.6" y="52.7">GND</text>
<text x="108.5" y="52.7">P48(NC)</text>
<text x="112.7" y="50.1">U5V</text>
<text x="45.3" y="55.2">P11(NC)</text>
<text x="45.3" y="57.7">PA13</text>
<text x="56.4" y="57.7">RESET</text>
<text x="56.9" y="55.2">IOREF</text>
<text x="98.6" y="55.2">PA5</text>
<text x="98.6" y="57.7">PA6</text>
<text x="111.8" y="55.2">PA12</text>
<text x="111.9" y="57.7">PA11</text>
<text x="45.3" y="60.3">PA14</text>
<text x="45.3" y="62.8">PA15</text>
<text x="45.3" y="65.3">GND</text>
<text x="58.7" y="65.3">GND</text>
<text x="59.6" y="60.3">3V3</text>
<text x="60.8" y="62.8">5V</text>
<text x="98.6" y="60.3">PA7</text>
<text x="98.6" y="62.8">PB6</text>
<text x="98.6" y="65.3">PC7</text>
<text x="108.5" y="62.8">P56(NC)</text>
<text x="111.6" y="60.3">PB12</text>
<text x="112.1" y="65.3">GND</text>
<text x="191.7" y="64.2">1</text>
<text x="45.3" y="67.9">PB7</text>
<text x="45.3" y="70.4">PC13</text>
<text x="58.7" y="67.9">GND</text>
<text x="59.9" y="70.4">VIN</text>
<text x="98.6" y="67.9">PA9</text>
<text x="98.6" y="70.4">PA8</text>
<text x="112.8" y="67.9">PB2</text>
<text x="112.8" y="70.4">PB1</text>
<text x="191.7" y="66.8">2</text>
<text x="191.7" y="69.3">3</text>
<text x="191.7" y="71.8">4</text>
<text x="237.4" y="66.8">1</text>
<text x="237.4" y="69.3">2</text>
<text x="237.4" y="71.8">3</text>
<text x="45.3" y="72.9">PC14</text>
<text x="45.3" y="75.5">PC15</text>
<text x="55.2" y="72.9">P26(NC)</text>
<text x="59.6" y="75.5">PA0</text>
<text x="98.6" y="72.9">PB10</text>
<text x="98.6" y="75.5">PB4</text>
<text x="111.6" y="72.9">PB15</text>
<text x="111.6" y="75.5">PB14</text>
<text x="237.4" y="74.4">4</text>
<text x="237.4" y="76.9">5</text>
<text x="45.3" y="78">PH0</text>
<text x="45.3" y="80.6">PH1</text>
<text x="45.3" y="83.1">VBAT_C</text>
<text x="59.4" y="83.1">PB0</text>
<text x="59.6" y="78">PA1</text>
<text x="59.6" y="80.6">PA4</text>
<text x="98.6" y="78">PB5</text>
<text x="98.6" y="80.6">PB3</text>
<text x="98.6" y="83.1">PA10</text>
<text x="110.7" y="80.6">AGND</text>
<text x="111.6" y="78">PB13</text>
<text x="112.6" y="83.1">PC4</text>
<text x="45.3" y="85.6">PC2</text>
<text x="45.3" y="88.2">PC3</text>
<text x="59.3" y="85.6">PC1</text>
<text x="59.3" y="88.2">PC0</text>
<text x="98.6" y="85.6">PA2</text>
<text x="98.6" y="88.2">PA3</text>
<text x="108.5" y="85.6">P74(NC)</text>
<text x="108.5" y="88.2">P76(NC)</text>
<text x="191.7" y="89.6">1</text>
<text x="191.7" y="92.2">2</text>
<text x="191.7" y="94.7">3</text>
<text x="239.1" y="95.7">IN</text>
<text x="243.6" y="95.7">OUT</text>
<text x="191.7" y="97.2">4</text>
<text x="191.7" y="99.8">5</text>
<text x="241.5" y="99.4">ADJ</text>
<text x="191.7" y="102.3">6</text>
<text x="45.3" y="113.6">PC10</text>
<text x="58.3" y="113.6">PC11</text>
<text x="98.6" y="113.6">PC9</text>
<text x="112.7" y="113.6">PC8</text>
<text x="45.3" y="116.1">PC12</text>
<text x="45.3" y="118.7">VDD</text>
<text x="59.3" y="116.1">PD2</text>
<text x="59.4" y="118.7">E5V</text>
<text x="98.6" y="116.1">PB8</text>
<text x="98.6" y="118.7">PB9</text>
<text x="112.6" y="116.1">PC6</text>
<text x="112.6" y="118.7">PC5</text>
<text x="45.3" y="121.2">BOOT0</text>
<text x="45.3" y="123.7">P9(NC)</text>
<text x="55.2" y="123.7">P10(NC)</text>
<text x="58.7" y="121.2">GND</text>
<text x="98.6" y="121.2">AVDD</text>
<text x="98.6" y="123.7">GND</text>
<text x="108.5" y="123.7">P48(NC)</text>
<text x="112.7" y="121.2">U5V</text>
<text x="45.3" y="126.3">P11(NC)</text>
<text x="45.3" y="128.8">PA13</text>
<text x="45.3" y="131.4">PA14</text>
<text x="56.4" y="128.8">RESET</text>
<text x="56.9" y="126.3">IOREF</text>
<text x="59.6" y="131.4">3V3</text>
<text x="98.6" y="126.3">PA5</text>
<text x="98.6" y="128.8">PA6</text>
<text x="98.6" y="131.4">PA7</text>
<text x="111.6" y="131.4">PB12</text>
<text x="111.8" y="126.3">PA12</text>
<text x="111.9" y="128.8">PA11</text>
<text x="179.1" y="127.7">1</text>
<text x="179.1" y="130.2">2</text>
<text x="225.4" y="130.8" transform="rotate(-90 225.4 130.8)">5</text>
<text x="233" y="130.8" transform="rotate(-90 233 130.8)">5</text>
<text x="240.6" y="130.8" transform="rotate(-90 240.6 130.8)">5</text>
<text x="248.2" y="130.8" transform="rotate(-90 248.2 130.8)">5</text>
<text x="255.9" y="130.8" transform="rotate(-90 255.9 130.8)">5</text>
<text x="45.3" y="133.9">PA15</text>
<text x="45.3" y="136.4">GND</text>
<text x="58.7" y="136.4">GND</text>
<text x="60.8" y="133.9">5V</text>
<text x="98.6" y="133.9">PB6</text>
<text x="98.6" y="136.4">PC7</text>
<text x="108.5" y="133.9">P56(NC)</text>
<text x="112.1" y="136.4">GND</text>
<text x="179.1" y="132.8">3</text>
<text x="45.3" y="139">PB7</text>
<text x="45.3" y="141.5">PC13</text>
<text x="58.7" y="139">GND</text>
<text x="59.9" y="141.5">VIN</text>
<text x="98.6" y="139">PA9</text>
<text x="98.6" y="141.5">PA8</text>
<text x="112.8" y="139">PB2</text>
<text x="112.8" y="141.5">PB1</text>
<text x="225.4" y="141.7" transform="rotate(-90 225.4 141.7)">2</text>
<text x="233" y="141.7" transform="rotate(-90 233 141.7)">2</text>
<text x="240.6" y="141.7" transform="rotate(-90 240.6 141.7)">2</text>
<text x="248.2" y="141.7" transform="rotate(-90 248.2 141.7)">2</text>
<text x="255.9" y="141.7" transform="rotate(-90 255.9 141.7)">2</text>
<text x="45.3" y="144.1">PC14</text>
<text x="45.3" y="146.6">PC15</text>
<text x="45.3" y="149.1">PH0</text>
<text x="55.2" y="144.1">P26(NC)</text>
<text x="59.6" y="146.6">PA0</text>
<text x="59.6" y="149.1">PA1</text>
<text x="98.6" y="144.1">PB10</text>
<text x="98.6" y="146.6">PB4</text>
<text x="98.6" y="149.1">PB5</text>
<text x="111.6" y="144.1">PB15</text>
<text x="111.6" y="146.6">PB14</text>
<text x="111.6" y="149.1">PB13</text>
<text x="45.3" y="151.6">PH1</text>
<text x="45.3" y="154.2">VBAT_C</text>
<text x="59.4" y="154.2">PB0</text>
<text x="59.6" y="151.6">PA4</text>
<text x="98.6" y="151.6">PB3</text>
<text x="98.6" y="154.2">PA10</text>
<text x="110.7" y="151.6">AGND</text>
<text x="112.6" y="154.2">PC4</text>
<text x="45.3" y="156.7">PC2</text>
<text x="45.3" y="159.3">PC3</text>
<text x="59.3" y="156.7">PC1</text>
<text x="59.3" y="159.3">PC0</text>
<text x="98.6" y="156.7">PA2</text>
<text x="98.6" y="159.3">PA3</text>
<text x="108.5" y="156.7">P74(NC)</text>
<text x="108.5" y="159.3">P76(NC)</text>
</g>
<g font-size="1.8" fill="#808080">
<text x="242.2" y="21.4">D3</text>
<text x="242.2" y="27.8">60V-5A</text>
<text x="227.6" y="133.1" transform="rotate(-90 227.6 133.1)">VCC</text>
<text x="235.2" y="133.1" transform="rotate(-90 235.2 133.1)">VCC</text>
<text x="242.9" y="133.1" transform="rotate(-90 242.9 133.1)">VCC</text>
<text x="250.5" y="133.1" transform="rotate(-90 250.5 133.1)">VCC</text>
<text x="258.1" y="133.1" transform="rotate(-90 258.1 133.1)">VCC</text>
<text x="227.6" y="142" transform="rotate(-90 227.6 142)">GND</text>
<text x="235.2" y="142" transform="rotate(-90 235.2 142)">GND</text>
<text x="242.9" y="142" transform="rotate(-90 242.9 142)">GND</text>
<text x="250.5" y="142" transform="rotate(-90 250.5 142)">GND</text>
<text x="258.1" y="142" transform="rotate(-90 258.1 142)">GND</text>
<text x="149.6" y="159.8">LED_G</text>
<text x="177.5" y="159.8">LED_B</text>
<text x="144.5" y="171.2">GREEN-0805</text>
<text x="167.3" y="171.2">CLEAR-BLUE-0805</text>
</g>
<text font-size="1.8" fill="#c90d0c" x="255.6" y="36.2" transform="rotate(-90 255.6 36.2)">+</text>
</svg>
